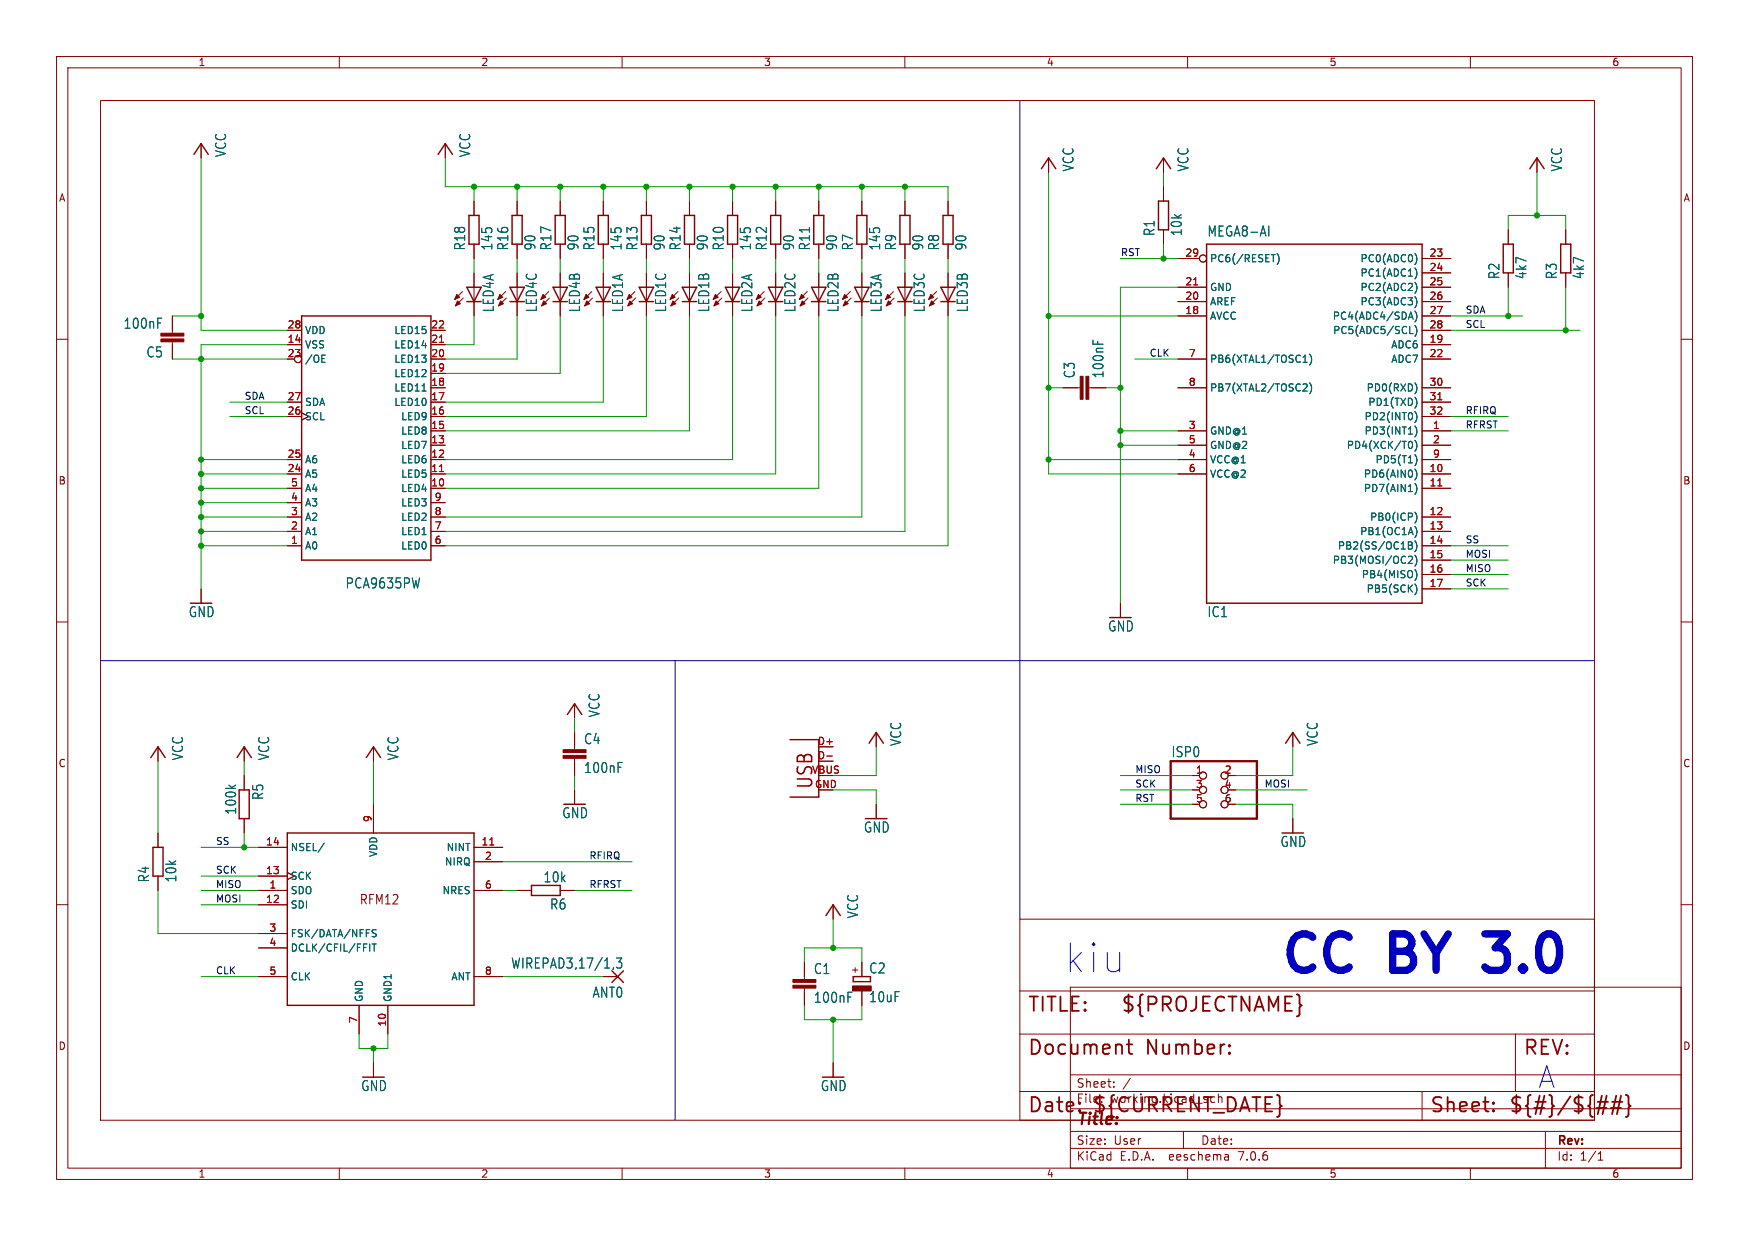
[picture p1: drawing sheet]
<svg xmlns="http://www.w3.org/2000/svg" width="309mm" height="219mm" viewBox="0 0 309 219" stroke-linecap="round" stroke-linejoin="round" font-family="sans-serif">
<g fill="none" stroke="#840000" stroke-width=".18">
<path d="M10 10h289.3v198.6h-289.3zM12 12h285.3v194.6h-285.3zM17.8 17.8h264.1v180.3h-264.1zM60 10v2M110 10v2M160 10v2M210 10v2M260 10v2M35.6 25.4v2.5M78.7 25.4v2.5M83.8 35.6v2.5M91.4 35.6v2.5"/>
<path d="M99.1 35.6v2.5M106.7 35.6v2.5M114.3 35.6v2.5M121.9 35.6v2.5M129.5 35.6v2.5M137.2 35.6v2.5M144.8 35.6v2.5M152.4 35.6v2.5M160 35.6v2.5M167.6 35.6v2.5M185.4 27.9v2.6M205.7 27.9v2.6"/>
<path d="M205.7 33v2.6M271.8 27.9v2.6M10 60h2M30.5 55.9v3M50.8 58.4h2.5M76.2 58.4h2.5M81.8 51.6l-1.4 1.4M81.9 52.7l-1.4 1.4M83.8 43.2v2.5M83.8 48.3v7.6M89.4 51.6l-1.4 1.4M89.5 52.7l-1.4 1.4"/>
<path d="M91.4 43.2v2.5M91.4 48.3v7.6M97 51.6l-1.4 1.4M97.2 52.7l-1.4 1.4M99.1 43.2v2.5M99.1 48.3v7.6M104.6 51.6l-1.3 1.4M104.8 52.7l-1.4 1.4M106.7 43.2v2.5M106.7 48.3v7.6M112.3 51.6l-1.4 1.4M112.4 52.7l-1.4 1.4"/>
<path d="M114.3 43.2v2.5M114.3 48.3v7.6M119.9 51.6l-1.4 1.4M120 52.7l-1.4 1.4M121.9 43.2v2.5M121.9 48.3v7.6M127.5 51.6l-1.4 1.4M127.6 52.7l-1.4 1.4M129.5 43.2v2.5M129.5 48.3v7.6M135.1 51.6l-1.4 1.4M135.3 52.7l-1.4 1.4"/>
<path d="M137.2 43.2v2.5M137.2 48.3v7.6M142.7 51.6l-1.3 1.4M142.9 52.7l-1.4 1.4M144.8 43.2v2.5M144.8 48.3v7.6M150.4 51.6l-1.4 1.4M150.5 52.7l-1.4 1.4M152.4 43.2v2.5M152.4 48.3v7.6M158 51.6l-1.4 1.4M158.1 52.7l-1.4 1.4"/>
<path d="M160 43.2v2.5M160 48.3v7.6M165.6 51.6l-1.4 1.4M165.7 52.7l-1.4 1.4M167.6 43.2v2.5M167.6 48.3v7.6M205.7 40.6v2.6M208.3 55.9h5.1M208.3 53.3h5.1M208.3 50.8h5.1M208.3 45.7h3.8M251.5 55.9h5"/>
<path d="M251.5 53.3h5M251.5 50.8h5M251.5 45.7h5M251.5 48.3h5M251.5 58.4h5M266.7 40.6v2.6M266.7 48.3v2.5M276.9 40.6v2.6M276.9 48.3v2.5M297.3 60h2M30.5 60.5v3M50.8 61h2.5"/>
<path d="M50.8 71.1h2.5M50.8 73.7h2.5M76.2 68.6h2.5M76.2 76.2h2.5M76.2 61h2.5M76.2 78.7h2.5M76.2 63.5h2.5M76.2 71.1h2.5M76.2 73.7h2.5M76.2 66h2.5M188 68.6h3M192.5 68.6h3.1"/>
<path d="M208.3 68.6h5.1M208.3 76.2h5.1M208.3 78.7h5.1M208.3 63.5h5.1M251.5 68.6h5M251.5 76.2h5M251.5 61h5M251.5 78.7h5M251.5 63.5h5M251.5 71.1h5M251.5 73.7h5M50.8 83.8h2.5"/>
<path d="M50.8 86.4h2.5M50.8 91.4h2.5M50.8 94h2.5M50.8 96.5h2.5M50.8 81.3h2.5M50.8 88.9h2.5M76.2 83.8h2.5M76.2 86.4h2.5M76.2 91.4h2.5M76.2 94h2.5M76.2 96.5h2.5M76.2 81.3h2.5"/>
<path d="M76.2 88.9h2.5M208.3 83.8h5.1M208.3 81.3h5.1M251.5 83.8h5M251.5 86.4h5M251.5 91.4h5M251.5 94h5M251.5 96.5h5M251.5 99.1h5M251.5 81.3h5M10 110h2M35.6 104.1v2.6"/>
<path d="M198.1 106.7v2.5M251.5 101.6h5M251.5 104.1h5M297.3 110h2M27.9 132.1v2.5M43.2 132.1v2.5M43.2 137.2v2.5M66 132.1v2.5M101.6 124.5v2.5M101.6 129.5v3.1M101.6 134.1v3.1M101.6 139.7v2.5"/>
<path d="M144.8 134.6h2.5M154.9 129.5v2.6M210.8 137.2h1.3M210.8 139.7h1.3M217.2 137.2h1.2M217.2 139.7h1.2M228.6 129.5v2.6M10 160h2M27.9 147.3v2.6M27.9 154.9v2.6M43.2 144.8v2.5M45.7 157.5h5.1"/>
<path d="M45.7 149.9h5.1M45.7 154.9h5.1M66 142.2v5.1M83.8 157.5h5.1M83.8 149.9h5.1M83.8 152.4h5.1M91.4 157.5h2.6M99.1 157.5h2.5M154.9 142.2v2.6M210.8 142.2h1.3M217.2 142.2h1.2M228.6 144.8v2.5"/>
<path d="M297.3 160h2M45.7 160h5.1M45.7 165.1h5.1M45.7 167.6h5.1M45.7 172.7h5.1M63.5 177.8v5.1M68.6 177.8v5.1M83.8 172.7h5.1M106.7 172.7h2.5M142.2 170.2v3M142.2 174.8v3M147.3 160v2.6"/>
<path d="M152.4 170.2v2.5M152.4 175.3v2.5M180.3 162.6h101.6v35.5h-101.6zM180.3 175.3h101.6M189.3 174.6h108v32h-108zM66 188v2.5M147.3 188v2.5M180.3 193h101.6M180.3 182.9h101.6M189.3 196.1h108M189.3 190.1h108M196.9 192.1v.2"/>
<path d="M196.9 191.3v.2M199.9 190.7l-1.3 1.9M251.5 193v5.1M268 182.9v10.1M60 206.6v2M110 206.6v2M160 206.6v2M189.3 203.1h108M189.3 200.1h108M209.3 200.1v3M210 206.6v2M217.2 204.2v1"/>
<path d="M217.2 205.1l-.1 .1M217.2 204.5l-.1 .1M260 206.6v2M273.3 200.1v6.5M282.6 205.2h.8M282.6 204.1l.4-.4v1.5"/>
<circle cx="212.7" cy="45.7" r=".63"/>
<circle cx="52.7" cy="63.5" r=".63"/>
<circle cx="212.7" cy="137.2" r=".63"/>
<circle cx="212.7" cy="139.7" r=".63"/>
<circle cx="216.5" cy="139.7" r=".63"/>
<circle cx="216.5" cy="137.2" r=".63"/>
<circle cx="212.7" cy="142.2" r=".63"/>
<circle cx="216.5" cy="142.2" r=".63"/>
</g>
<g fill="none" stroke="#840000" stroke-width=".25">
<path d="M34.3 27.3l1.3-1.9 1.2 1.9M77.5 27.3l1.2-1.9 1.3 1.9M82.9 38.1h1.8v5.1h-1.8zM90.6 38.1h1.7v5.1h-1.7zM98.2 38.1h1.7v5.1h-1.7zM105.8 38.1h1.8v5.1h-1.8zM113.4 38.1h1.8v5.1h-1.8zM121 38.1h1.8v5.1h-1.8zM128.7 38.1h1.7v5.1h-1.7zM136.3 38.1h1.7v5.1h-1.7zM143.9 38.1h1.8v5.1h-1.8zM151.5 38.1h1.8v5.1h-1.8z"/>
<path d="M159.1 38.1h1.8v5.1h-1.8zM166.8 38.1h1.7v5.1h-1.7zM184.1 29.8l1.3-1.9 1.3 1.9M204.5 29.8l1.2-1.9 1.3 1.9M204.9 35.6h1.7v5h-1.7zM270.5 29.8l1.3-1.9 1.2 1.9M53.3 55.9h22.9v43.2h-22.9zM82.5 53.3h2.6M82.5 50.8h2.6l-1.3 2.5zM90.2 53.3h2.5M90.2 50.8h2.5l-1.3 2.5zM97.8 53.3h2.5"/>
<path d="M97.8 50.8h2.5l-1.2 2.5zM105.4 53.3h2.5M105.4 50.8h2.5l-1.2 2.5zM113 53.3h2.6M113 50.8h2.6l-1.3 2.5zM120.6 53.3h2.6M120.6 50.8h2.6l-1.3 2.5zM128.3 53.3h2.5M128.3 50.8h2.5l-1.3 2.5zM135.9 53.3h2.5M135.9 50.8h2.5l-1.2 2.5zM143.5 53.3h2.5"/>
<path d="M143.5 50.8h2.5l-1.2 2.5zM151.1 53.3h2.6M151.1 50.8h2.6l-1.3 2.5zM158.7 53.3h2.6M158.7 50.8h2.6l-1.3 2.5zM166.4 53.3h2.5M166.4 50.8h2.5l-1.3 2.5zM213.4 43.2h38.1v63.5h-38.1zM265.8 43.2h1.8v5.1h-1.8zM276 43.2h1.7v5.1h-1.7zM26.7 134l1.2-1.9 1.3 1.9M41.9 134l1.3-1.9 1.2 1.9"/>
<path d="M42.3 139.7h1.8v5.1h-1.8zM64.8 134l1.2-1.9 1.3 1.9M100.3 126.4l1.3-1.9 1.3 1.9M139.7 130.8h5.1v10.2h-5.1M153.7 131.4l1.2-1.9 1.3 1.9M227.3 131.4l1.3-1.9 1.3 1.9M27.1 149.9h1.7v5h-1.7zM50.8 147.3h33v30.5h-33zM94 156.6h5.1v1.8h-5.1zM108.2 171.7l2 2M110.2 171.7l-2 2M146 161.9l1.3-1.9 1.3 1.9"/>
<path d="M150.9 172.7h3v.9h-3z"/>
</g>
<g fill="#840000" stroke="#840000" stroke-width=".18">
<path d="M192 66.5h.5v4.1h-.5z"/>
<path d="M191 66.5h.5v4.1h-.5z"/>
<path d="M80.8 52.1l.5 .5-.9 .4z"/>
<path d="M80.9 53.2l.5 .5-.9 .4z"/>
<path d="M28.4 58.9h4.1v.5h-4.1z"/>
<path d="M28.4 59.9h4.1v.6h-4.1z"/>
<path d="M118.9 52.1l.5 .5-.9 .4z"/>
<path d="M119 53.2l.5 .5-.9 .4z"/>
<path d="M126.5 52.1l.5 .5-.9 .4z"/>
<path d="M126.6 53.2l.5 .5-.9 .4z"/>
<path d="M134.1 52.1l.5 .5-.9 .4z"/>
<path d="M134.2 53.2l.5 .5-.8 .4z"/>
<path d="M157 52.1l.5 .5-.9 .4z"/>
<path d="M157.1 53.2l.5 .5-.9 .4z"/>
<path d="M149.4 52.1l.5 .5-.9 .4z"/>
<path d="M149.5 53.2l.5 .5-.9 .4z"/>
<path d="M164.6 52.1l.5 .5-.9 .4z"/>
<path d="M164.7 53.2l.5 .5-.9 .4z"/>
<path d="M141.7 52.1l.5 .5-.8 .4z"/>
<path d="M141.9 53.2l.5 .5-.9 .4z"/>
<path d="M140.2 174.2h4.1v.6h-4.1z"/>
<path d="M140.2 173.2h4.1v.5h-4.1z"/>
<path d="M99.6 133.6h4v.5h-4z"/>
<path d="M99.6 132.6h4v.5h-4z"/>
<path d="M150.7 174.4h3.4v.9h-3.4z"/>
<path d="M111.3 52.1l.5 .5-.9 .4z"/>
<path d="M111.4 53.2l.5 .5-.9 .4z"/>
<path d="M103.6 52.1l.5 .5-.8 .4z"/>
<path d="M103.8 53.2l.5 .5-.9 .4z"/>
<path d="M88.4 52.1l.5 .5-.9 .4z"/>
<path d="M88.5 53.2l.5 .5-.9 .4z"/>
<path d="M96 52.1l.5 .5-.9 .4z"/>
<path d="M96.1 53.2l.5 .5-.8 .4z"/>
</g>
<g fill="none" stroke="#006464" stroke-width=".18">
<path d="M224.4 40v1.8M27.9 56.3h.7M224.8 45h.7M225.8 44.8a1.46 1.46 0 0 1 0 2M249.2 56.1h.6M249.3 59h.6M249.5 55.2l.4 1.3M250.2 57.5a1.46 1.46 0 0 1 0 2M250.2 44.9a1.49 1.49 0 0 1 0 1.8M250.2 47.4a1.49 1.49 0 0 1 0 1.9M250.2 50a1.49 1.49 0 0 1 0 1.8M250.2 52.5a1.49 1.49 0 0 1 0 1.8"/>
<path d="M250.2 55.1a1.47 1.47 0 0 1 0 1.8M56.9 64.1h.6M56.9 62.8h.6M74.6 69.2h.7M193.3 60.2v.7M230.4 64.1h.7M230.6 67.9l.4 .1 .1 .3-.7 .9h.7M230.7 63l.1-.2v1.3M231.6 62.6a1.46 1.46 0 0 1 0 2M231.6 67.7a1.46 1.46 0 0 1 0 1.9M249.3 78a.68 .68 0 0 1 .5 .7 .68 .68 0 0 1-.5 .6M250.2 75.3a1.46 1.46 0 0 1 0 2"/>
<path d="M250.2 77.9a1.46 1.46 0 0 1 0 1.9M250.2 72.8a1.47 1.47 0 0 1 0 1.9M250.4 68l.1 .6-.1 .8M250.5 70.8v.8M249 95.8l.6 .2 .1 .2-.2 .2M249 96.4h.5M249.2 98.4h.4l.2 .3-.8 .9h.8M249.5 96.4l.3 .3-.1 .3-.7 .1M250.2 85.5a1.46 1.46 0 0 1 0 1.9M250.2 90.6a1.46 1.46 0 0 1 0 1.9M250.2 93.1a1.46 1.46 0 0 1 0 1.9M250.2 95.6a1.46 1.46 0 0 1 0 2"/>
<path d="M250.2 98.2a1.46 1.46 0 0 1 0 1.9M250.2 80.5a1.49 1.49 0 0 1 0 1.8M250.2 83a1.47 1.47 0 0 1 0 1.9M250.2 100.8a1.49 1.49 0 0 1 0 1.8M250.2 103.3a1.47 1.47 0 0 1 0 1.9M109.3 134.8h.7M57.3 149.1l-1.1 1.6M65.4 166.9v1.3M65.8 166.9h.7M66.2 166.9v1.3M66.5 164.5l-.5-.1-.1 .1v.4l.5 .2 .1 .3-.2 .3-.5-.1M109 169.4h.9l-.5 .7 .5 .2v.7l-.2 .2h-.5l-.2-.2"/>
<path d="M149.9 175.5h.8"/>
</g>
<path d="M211.1 50.4h.7M77.7 60.5h.7M254.2 70.7h.8M77.7 83.4h.7M254.2 85.9h.8M146.2 133.7h1M86.6 149.4h.7" fill="none" stroke="#a90000" stroke-width=".18"/>
<g fill="none" stroke="#840000" stroke-width=".32">
<path d="M190.9 196.3l.1 .1-.1 .2M199.2 184.7h1M199.6 183.9v2.1l.1 .3 .5 .1M217.4 186.2l.1 .1-.1 .1M217.4 186.2l-.1 .1 .1 .1M217.4 184.8v.3M217.4 186.2v.2M217.4 184.8l.1 .1-.1 .2M217.4 184.8l-.1 .1 .1 .2M264.1 196.3l.1 .1-.1 .2M264.1 196.3l-.1 .1 .1 .2M264.1 195v.2"/>
<path d="M264.1 196.3v.3M264.1 195l.1 .1-.1 .1M264.1 195l-.1 .1 .1 .1M282.3 196h1.8M282.5 194.9h1.8M284.1 193.8l-.7 3.2M284.8 196h1.8M285.1 194.9h1.8M285.8 193.8l-.7 3.2M286.6 193.8l-.7 3.2M287.5 193.7l.3 .1 .2 .2v1.2l.3 .4-.3 .4v1.2l-.2 .2-.3 .1"/>
</g>
<path d="M207 134.6h15.2v10.2h-15.2z" fill="none" stroke="#840000" stroke-width=".41"/>
<path d="M262.5 165.2h4M262.5 171l1 .6" fill="none" stroke="#0000c2" stroke-width="1.3"/>
<path d="M180.3 17.8v144.8M17.8 116.8h264.1M119.4 116.8v81.3" fill="none" stroke="#0000c2" stroke-width=".18"/>
<g fill="none" stroke="#009600" stroke-width=".18">
<path d="M35.6 27.9v30.5h15.2M78.7 27.9v5.1h88.9v2.6M83.8 33v2.6M91.4 33v2.6M99.1 33v2.6M106.7 33v2.6M114.3 33v2.6M121.9 33v2.6M129.5 33v2.6M137.2 33v2.6M144.8 33v2.6M152.4 33v2.6"/>
<path d="M160 33v2.6M185.4 30.5v53.3h22.9M205.7 30.5v2.5M271.8 30.5v7.6M30.5 55.9h5.1M83.8 45.7v2.6M83.8 55.9v5.1h-5.1M91.4 45.7v2.6M91.4 55.9v7.6h-12.7M99.1 55.9v10.1h-20.4M99.1 45.7v2.6M106.7 55.9v15.2h-28"/>
<path d="M106.7 45.7v2.6M114.3 55.9v17.8h-35.6M114.3 45.7v2.6M121.9 55.9v20.3h-43.2M121.9 45.7v2.6M129.5 55.9v25.4h-50.8M129.5 45.7v2.6M137.2 55.9v27.9h-58.5M137.2 45.7v2.6M144.8 55.9v30.5h-66.1M144.8 45.7v2.6M152.4 55.9v35.5h-73.7"/>
<path d="M152.4 45.7v2.6M160 55.9v38.1h-81.3M160 45.7v2.6M167.6 55.9v40.6h-88.9M167.6 45.7v2.6M185.4 55.9h22.9M198.1 45.7h10.2M205.7 43.2v2.5M208.3 50.8h-10.2v55.9M256.5 58.4h22.9M256.5 55.9h12.7M266.7 40.6v-2.5h10.2v2.5"/>
<path d="M266.7 50.8v5.1M276.9 50.8v7.6M30.5 63.5h20.3M40.6 71.1h10.2M40.6 73.7h10.2M50.8 61h-15.2v43.1M185.4 68.6h2.6M195.6 68.6h2.5M198.1 78.7h10.2M198.1 76.2h10.2M200.7 63.5h7.6M256.5 76.2h10.2"/>
<path d="M256.5 73.7h10.2M35.6 91.4h15.2M35.6 83.8h15.2M35.6 96.5h15.2M35.6 81.3h15.2M35.6 94h15.2M35.6 86.4h15.2M35.6 88.9h15.2M185.4 81.3h22.9M256.5 96.5h10.2M256.5 99.1h10.2M256.5 101.6h10.2"/>
<path d="M256.5 104.1h10.2M27.9 134.6v12.7M43.2 134.6v2.6M66 134.6v7.6M101.6 127v2.5M101.6 137.2v2.5M147.3 139.7h7.6v2.5M154.9 132.1v5.1h-7.6M198.1 137.2h12.7M198.1 139.7h12.7M218.4 139.7h12.7M228.6 132.1v5.1h-10.2"/>
<path d="M27.9 157.5v7.6h17.8M35.6 157.5h10.1M35.6 154.9h10.1M35.6 149.9h10.1M43.2 147.3v2.6M88.9 152.4h22.9M88.9 157.5h2.5M101.6 157.5h10.2M198.1 142.2h12.7M218.4 142.2h10.2v2.6M35.6 172.7h10.1M35.6 160h10.1"/>
<path d="M88.9 172.7h17.8M142.2 170.2v-2.6h10.2v2.6M142.2 177.8v2.5h10.2v-2.5M147.3 162.6v5M63.5 182.9v2.5h5.1v-2.5M66 185.4v2.6M147.3 180.3v7.7"/>
</g>
<g fill="#009600" stroke="#009600" stroke-width=".18">
<circle cx="198.1" cy="68.6" r=".46"/>
<circle cx="198.1" cy="76.2" r=".46"/>
<circle cx="185.4" cy="68.6" r=".46"/>
<circle cx="185.4" cy="81.3" r=".46"/>
<circle cx="137.2" cy="33" r=".46"/>
<circle cx="152.4" cy="33" r=".46"/>
<circle cx="144.8" cy="33" r=".46"/>
<circle cx="129.5" cy="33" r=".46"/>
<circle cx="266.7" cy="55.9" r=".46"/>
<circle cx="276.9" cy="58.4" r=".46"/>
<circle cx="205.7" cy="45.7" r=".46"/>
<circle cx="271.8" cy="38.1" r=".46"/>
<circle cx="198.1" cy="78.7" r=".46"/>
<circle cx="83.8" cy="33" r=".46"/>
<circle cx="185.4" cy="55.9" r=".46"/>
<circle cx="147.3" cy="167.6" r=".46"/>
<circle cx="147.3" cy="180.3" r=".46"/>
<circle cx="106.7" cy="33" r=".46"/>
<circle cx="91.4" cy="33" r=".46"/>
<circle cx="99.1" cy="33" r=".46"/>
<circle cx="35.6" cy="94" r=".46"/>
<circle cx="35.6" cy="91.4" r=".46"/>
<circle cx="35.6" cy="81.3" r=".46"/>
<circle cx="35.6" cy="86.4" r=".46"/>
<circle cx="35.6" cy="83.8" r=".46"/>
<circle cx="35.6" cy="96.5" r=".46"/>
<circle cx="35.6" cy="63.5" r=".46"/>
<circle cx="35.6" cy="88.9" r=".46"/>
<circle cx="35.6" cy="55.9" r=".46"/>
<circle cx="66" cy="185.4" r=".46"/>
<circle cx="43.2" cy="149.9" r=".46"/>
<circle cx="121.9" cy="33" r=".46"/>
<circle cx="114.3" cy="33" r=".46"/>
<circle cx="160" cy="33" r=".46"/>
</g>
<g font-size="9" fill="#0000c2">
<text x="226.1" y="172.5">CC</text>
<text x="246.5" y="172.5">BY</text>
<text x="265.9" y="172.5">3.0</text>
</g>
<text font-size="7.1" fill="#0000c2" x="188" y="172.5">kiu</text>
<text font-size="5.3" fill="#0000c2" x="271.8" y="192.8">A</text>
<g font-size="3.5" fill="#840000">
<text x="144" y="139.7" transform="rotate(-90 144 139.7)">USB</text>
<text x="181.6" y="179.4">TITLE:</text>
<text x="198.1" y="179.4">${PROJECTNAME}</text>
<text x="181.6" y="187">Document</text>
<text x="202.6" y="187">Number:</text>
<text x="269.2" y="187">REV:</text>
<text x="181.6" y="197.1">Date:</text>
<text x="193" y="197.1">${CURRENT_DATE}</text>
<text x="252.7" y="197.1">Sheet:</text>
<text x="266.7" y="197.1">${#}/${##}</text>
</g>
<text font-size="2.8" fill="#840000" x="190.3" y="199.5">Title:</text>
<g font-size="2.5" fill="#006464">
<text x="40.2" y="27.9" transform="rotate(-90 40.2 27.9)">VCC</text>
<text x="83.4" y="27.9" transform="rotate(-90 83.4 27.9)">VCC</text>
<text x="190.1" y="30.4" transform="rotate(-90 190.1 30.4)">VCC</text>
<text x="210.4" y="30.4" transform="rotate(-90 210.4 30.4)">VCC</text>
<text x="276.4" y="30.4" transform="rotate(-90 276.4 30.4)">VCC</text>
<text x="204.4" y="41.9" transform="rotate(-90 204.4 41.9)">R1</text>
<text x="209.2" y="41.9" transform="rotate(-90 209.2 41.9)">10k</text>
<text x="82.5" y="44.4" transform="rotate(-90 82.5 44.4)">R18</text>
<text x="87.3" y="44.4" transform="rotate(-90 87.3 44.4)">145</text>
<text x="90.1" y="44.4" transform="rotate(-90 90.1 44.4)">R16</text>
<text x="94.9" y="44.4" transform="rotate(-90 94.9 44.4)">90</text>
<text x="97.7" y="44.4" transform="rotate(-90 97.7 44.4)">R17</text>
<text x="102.5" y="44.4" transform="rotate(-90 102.5 44.4)">90</text>
<text x="105.3" y="44.4" transform="rotate(-90 105.3 44.4)">R15</text>
<text x="110.1" y="44.4" transform="rotate(-90 110.1 44.4)">145</text>
<text x="112.9" y="44.4" transform="rotate(-90 112.9 44.4)">R13</text>
<text x="117.7" y="44.4" transform="rotate(-90 117.7 44.4)">90</text>
<text x="120.6" y="44.4" transform="rotate(-90 120.6 44.4)">R14</text>
<text x="125.4" y="44.4" transform="rotate(-90 125.4 44.4)">90</text>
<text x="128.2" y="44.4" transform="rotate(-90 128.2 44.4)">R10</text>
<text x="133" y="44.4" transform="rotate(-90 133 44.4)">145</text>
<text x="135.8" y="44.4" transform="rotate(-90 135.8 44.4)">R12</text>
<text x="140.6" y="44.4" transform="rotate(-90 140.6 44.4)">90</text>
<text x="143.4" y="44.4" transform="rotate(-90 143.4 44.4)">R11</text>
<text x="148.2" y="44.4" transform="rotate(-90 148.2 44.4)">90</text>
<text x="151" y="44.4" transform="rotate(-90 151 44.4)">R7</text>
<text x="155.8" y="44.4" transform="rotate(-90 155.8 44.4)">145</text>
<text x="158.7" y="44.4" transform="rotate(-90 158.7 44.4)">R9</text>
<text x="163.5" y="44.4" transform="rotate(-90 163.5 44.4)">90</text>
<text x="166.3" y="44.4" transform="rotate(-90 166.3 44.4)">R8</text>
<text x="171.1" y="44.4" transform="rotate(-90 171.1 44.4)">90</text>
<text x="213.4" y="42.1">MEGA8-AI</text>
<text x="265.3" y="49.5" transform="rotate(-90 265.3 49.5)">R2</text>
<text x="270.1" y="49.5" transform="rotate(-90 270.1 49.5)">4k7</text>
<text x="275.5" y="49.5" transform="rotate(-90 275.5 49.5)">R3</text>
<text x="280.3" y="49.5" transform="rotate(-90 280.3 49.5)">4k7</text>
<text x="21.8" y="58.4">100nF</text>
<text x="87.5" y="55.3" transform="rotate(-90 87.5 55.3)">LED4A</text>
<text x="95.1" y="55.3" transform="rotate(-90 95.1 55.3)">LED4C</text>
<text x="102.8" y="55.3" transform="rotate(-90 102.8 55.3)">LED4B</text>
<text x="110.4" y="55.3" transform="rotate(-90 110.4 55.3)">LED1A</text>
<text x="118" y="55.3" transform="rotate(-90 118 55.3)">LED1C</text>
<text x="125.6" y="55.3" transform="rotate(-90 125.6 55.3)">LED1B</text>
<text x="133.2" y="55.3" transform="rotate(-90 133.2 55.3)">LED2A</text>
<text x="140.9" y="55.3" transform="rotate(-90 140.9 55.3)">LED2C</text>
<text x="148.5" y="55.3" transform="rotate(-90 148.5 55.3)">LED2B</text>
<text x="156.1" y="55.3" transform="rotate(-90 156.1 55.3)">LED3A</text>
<text x="163.7" y="55.3" transform="rotate(-90 163.7 55.3)">LED3C</text>
<text x="171.3" y="55.3" transform="rotate(-90 171.3 55.3)">LED3B</text>
<text x="25.8" y="63.4">C5</text>
<text x="190.3" y="67" transform="rotate(-90 190.3 67)">C3</text>
<text x="195.3" y="67" transform="rotate(-90 195.3 67)">100nF</text>
<text x="61" y="104.3">PCA9635PW</text>
<text x="33.3" y="109.4">GND</text>
<text x="195.8" y="111.9">GND</text>
<text x="213.4" y="109.4">IC1</text>
<text x="103.2" y="131.8">C4</text>
<text x="106.2" y="126.9" transform="rotate(-90 106.2 126.9)">VCC</text>
<text x="32.6" y="134.6" transform="rotate(-90 32.6 134.6)">VCC</text>
<text x="47.8" y="134.6" transform="rotate(-90 47.8 134.6)">VCC</text>
<text x="70.7" y="134.6" transform="rotate(-90 70.7 134.6)">VCC</text>
<text x="103.2" y="136.9">100nF</text>
<text x="159.6" y="132" transform="rotate(-90 159.6 132)">VCC</text>
<text x="207.1" y="134.1">ISP0</text>
<text x="233.2" y="132" transform="rotate(-90 233.2 132)">VCC</text>
<text x="46.8" y="141.6" transform="rotate(-90 46.8 141.6)">R5</text>
<text x="42" y="144.2" transform="rotate(-90 42 144.2)">100k</text>
<text x="99.3" y="144.9">GND</text>
<text x="152.7" y="147.5">GND</text>
<text x="226.3" y="150">GND</text>
<text x="26.6" y="156.2" transform="rotate(-90 26.6 156.2)">R4</text>
<text x="31.4" y="156.2" transform="rotate(-90 31.4 156.2)">10k</text>
<text x="96" y="156.3">10k</text>
<text x="97.2" y="161.1">R6</text>
<text x="152" y="162.5" transform="rotate(-90 152 162.5)">VCC</text>
<text x="90.3" y="171.5">WIREPAD3,17/1,3</text>
<text x="143.8" y="172.5">C1</text>
<text x="153.6" y="172.4">C2</text>
<text x="104.7" y="176.7">ANT0</text>
<text x="143.8" y="177.6">100nF</text>
<text x="153.6" y="177.5">10uF</text>
<text x="63.8" y="193.2">GND</text>
<text x="145" y="193.2">GND</text>
</g>
<text font-size="2.3" fill="#840000" x="63.5" y="160.2">RFM12</text>
<g font-size="2.1" fill="#840000">
<text x="190.3" y="195.3">File:</text>
<text x="190.3" y="192.6">Sheet:</text>
<text x="196.4" y="195.3">working.kicad_sch</text>
<text x="190.3" y="202.7">Size:</text>
<text x="196.9" y="202.7">User</text>
<text x="212.3" y="202.7">Date:</text>
<text x="275.3" y="202.9">Rev:</text>
<text x="190.3" y="205.5">KiCad</text>
<text x="198" y="205.5">E.D.A.</text>
<text x="206.9" y="205.5">eeschema</text>
<text x="219.3" y="205.5">7.0.6</text>
<text x="275.3" y="205.5">Id:</text>
<text x="279.4" y="205.5">1/1</text>
</g>
<g font-size="1.8" fill="#840000">
<text x="35" y="11.9">1</text>
<text x="85" y="11.9">2</text>
<text x="135" y="11.9">3</text>
<text x="185" y="11.9">4</text>
<text x="235" y="11.9">5</text>
<text x="285" y="11.9">6</text>
<text x="10.3" y="35.9">A</text>
<text x="297.6" y="35.9">A</text>
<text x="10.3" y="85.9">B</text>
<text x="297.5" y="85.9">B</text>
<text x="10.3" y="135.9">C</text>
<text x="297.5" y="135.9">C</text>
<text x="152" y="172.3" transform="rotate(-90 152 172.3)">+</text>
<text x="10.3" y="185.9">D</text>
<text x="297.5" y="185.9">D</text>
<text x="35" y="208.5">1</text>
<text x="85" y="208.5">2</text>
<text x="135" y="208.5">3</text>
<text x="185" y="208.5">4</text>
<text x="235" y="208.5">5</text>
<text x="285" y="208.5">6</text>
</g>
<g font-size="1.8" fill="#a90000">
<text x="209.5" y="45.5">29</text>
<text x="252.7" y="45.5">23</text>
<text x="209.5" y="53.1">20</text>
<text x="209.5" y="50.5">21</text>
<text x="252.7" y="48">24</text>
<text x="252.7" y="50.5">25</text>
<text x="252.7" y="53.1">26</text>
<text x="50.8" y="58.2">28</text>
<text x="76.2" y="58.2">22</text>
<text x="209.5" y="55.6">18</text>
<text x="252.7" y="55.6">27</text>
<text x="252.7" y="58.2">28</text>
<text x="50.8" y="60.7">14</text>
<text x="50.8" y="63.2">23</text>
<text x="76.2" y="65.8">19</text>
<text x="76.2" y="63.2">20</text>
<text x="76.2" y="60.7">21</text>
<text x="210.1" y="63.2">7</text>
<text x="252.7" y="60.7">19</text>
<text x="252.7" y="63.2">22</text>
<text x="50.8" y="70.9">27</text>
<text x="76.2" y="70.9">17</text>
<text x="76.2" y="68.3">18</text>
<text x="210.1" y="68.3">8</text>
<text x="252.7" y="68.3">30</text>
<text x="252.7" y="70.9">31</text>
<text x="50.8" y="73.4">26</text>
<text x="76.2" y="75.9">15</text>
<text x="76.2" y="73.4">16</text>
<text x="210.1" y="75.9">3</text>
<text x="252.7" y="73.4">32</text>
<text x="253.3" y="75.9">1</text>
<text x="50.8" y="83.6">24</text>
<text x="50.8" y="81">25</text>
<text x="76.2" y="83.6">11</text>
<text x="76.2" y="81">12</text>
<text x="76.2" y="78.5">13</text>
<text x="210.1" y="81">4</text>
<text x="210.1" y="78.5">5</text>
<text x="210.1" y="83.6">6</text>
<text x="252.7" y="83.6">10</text>
<text x="253.3" y="78.5">2</text>
<text x="253.3" y="81">9</text>
<text x="51.4" y="88.6">4</text>
<text x="51.4" y="86.1">5</text>
<text x="76.2" y="86.1">10</text>
<text x="76.8" y="88.6">9</text>
<text x="252.7" y="86.1">11</text>
<text x="51.4" y="93.7">2</text>
<text x="51.4" y="91.2">3</text>
<text x="76.8" y="93.7">7</text>
<text x="76.8" y="91.2">8</text>
<text x="252.7" y="91.2">12</text>
<text x="252.7" y="93.7">13</text>
<text x="51.4" y="96.3">1</text>
<text x="76.8" y="96.3">6</text>
<text x="252.7" y="96.3">14</text>
<text x="252.7" y="98.8">15</text>
<text x="252.7" y="101.3">16</text>
<text x="252.7" y="103.9">17</text>
<text x="144.5" y="131.8">D+</text>
<text x="143.5" y="136.9">VBUS</text>
<text x="144.5" y="134.4">D-</text>
<text x="211.4" y="136.9">1</text>
<text x="216.5" y="136.9">2</text>
<text x="144" y="139.4">GND</text>
<text x="211.4" y="139.4">3</text>
<text x="211.4" y="142">5</text>
<text x="216.5" y="139.4">4</text>
<text x="216.5" y="142">6</text>
<text x="46.9" y="149.6">14</text>
<text x="65.8" y="145.5" transform="rotate(-90 65.8 145.5)">9</text>
<text x="85" y="149.6">11</text>
<text x="46.9" y="154.7">13</text>
<text x="85.7" y="152.1">2</text>
<text x="46.9" y="159.8">12</text>
<text x="47.6" y="157.2">1</text>
<text x="85.7" y="157.2">6</text>
<text x="47.6" y="164.8">3</text>
<text x="47.6" y="167.4">4</text>
<text x="47.6" y="172.5">5</text>
<text x="85.7" y="172.5">8</text>
<text x="63.2" y="181" transform="rotate(-90 63.2 181)">7</text>
<text x="68.3" y="181.7" transform="rotate(-90 68.3 181.7)">10</text>
</g>
<g font-size="1.8" fill="#006464">
<text x="213.9" y="46.6">PC6(/RESET)</text>
<text x="240.5" y="46.6">PC0(ADC0)</text>
<text x="213.9" y="51.7">GND</text>
<text x="240.5" y="49.1">PC1(ADC1)</text>
<text x="240.5" y="51.7">PC2(ADC2)</text>
<text x="53.8" y="59.3">VDD</text>
<text x="69.6" y="59.3">LED15</text>
<text x="213.9" y="56.7">AVCC</text>
<text x="213.9" y="54.2">AREF</text>
<text x="235.6" y="56.7">PC4(ADC4/SDA)</text>
<text x="235.6" y="59.3">PC5(ADC5/SCL)</text>
<text x="240.5" y="54.2">PC3(ADC3)</text>
<text x="53.8" y="61.8">VSS</text>
<text x="53.8" y="64.4">/OE</text>
<text x="69.6" y="64.4">LED13</text>
<text x="69.6" y="61.8">LED14</text>
<text x="213.9" y="64.4">PB6(XTAL1/TOSC1)</text>
<text x="245.9" y="61.8">ADC6</text>
<text x="245.9" y="64.4">ADC7</text>
<text x="53.8" y="72">SDA</text>
<text x="69.6" y="72">LED10</text>
<text x="69.6" y="69.4">LED11</text>
<text x="69.6" y="66.9">LED12</text>
<text x="213.9" y="69.4">PB7(XTAL2/TOSC2)</text>
<text x="241.6" y="69.4">PD0(RXD)</text>
<text x="241.9" y="72">PD1(TXD)</text>
<text x="53.8" y="74.5">SCL</text>
<text x="70.8" y="77.1">LED8</text>
<text x="70.8" y="74.5">LED9</text>
<text x="213.9" y="77.1">GND@1</text>
<text x="241.2" y="77.1">PD3(INT1)</text>
<text x="241.2" y="74.5">PD2(INT0)</text>
<text x="53.8" y="82.1">A6</text>
<text x="70.8" y="82.1">LED6</text>
<text x="70.8" y="79.6">LED7</text>
<text x="213.9" y="82.1">VCC@1</text>
<text x="213.9" y="79.6">GND@2</text>
<text x="238" y="79.6">PD4(XCK/T0)</text>
<text x="243.1" y="82.1">PD5(T1)</text>
<text x="53.8" y="84.7">A5</text>
<text x="53.8" y="89.8">A3</text>
<text x="53.8" y="87.2">A4</text>
<text x="70.8" y="87.2">LED4</text>
<text x="70.8" y="84.7">LED5</text>
<text x="70.8" y="89.8">LED3</text>
<text x="213.9" y="84.7">VCC@2</text>
<text x="241.1" y="84.7">PD6(AIN0)</text>
<text x="241.1" y="87.2">PD7(AIN1)</text>
<text x="53.8" y="94.8">A1</text>
<text x="53.8" y="92.3">A2</text>
<text x="70.8" y="94.8">LED1</text>
<text x="70.8" y="92.3">LED2</text>
<text x="240.4" y="94.8">PB1(OC1A)</text>
<text x="242.2" y="92.3">PB0(ICP)</text>
<text x="53.8" y="97.4">A0</text>
<text x="70.8" y="97.4">LED0</text>
<text x="235.6" y="99.9">PB3(MOSI/OC2)</text>
<text x="236.5" y="97.4">PB2(SS/OC1B)</text>
<text x="240.7" y="102.5">PB4(MISO)</text>
<text x="241.6" y="105">PB5(SCK)</text>
<text x="51.3" y="155.8">SCK</text>
<text x="51.3" y="150.7">NSEL/</text>
<text x="66.9" y="151.7" transform="rotate(-90 66.9 151.7)">VDD</text>
<text x="78.6" y="153.3">NIRQ</text>
<text x="78.9" y="150.7">NINT</text>
<text x="51.3" y="158.3">SDO</text>
<text x="51.3" y="160.9">SDI</text>
<text x="78.1" y="158.3">NRES</text>
<text x="51.3" y="166">FSK/DATA/NFFS</text>
<text x="51.3" y="168.5">DCLK/CFIL/FFIT</text>
<text x="51.3" y="173.6">CLK</text>
<text x="79.7" y="173.6">ANT</text>
<text x="64.4" y="177.3" transform="rotate(-90 64.4 177.3)">GND</text>
<text x="69.4" y="177.3" transform="rotate(-90 69.4 177.3)">GND1</text>
</g>
<g font-size="1.7" fill="#0f0f0f">
<text x="198.1" y="45.4">RST</text>
<text x="259.1" y="58.1">SCL</text>
<text x="259.1" y="55.5">SDA</text>
<text x="203.2" y="63.2">CLK</text>
<text x="43.2" y="70.8">SDA</text>
<text x="43.2" y="73.3">SCL</text>
<text x="259.1" y="75.9">RFRST</text>
<text x="259.1" y="73.3">RFIRQ</text>
<text x="259.1" y="98.7">MOSI</text>
<text x="259.1" y="101.3">MISO</text>
<text x="259.1" y="96.2">SS</text>
<text x="259.1" y="103.8">SCK</text>
<text x="200.7" y="136.8">MISO</text>
<text x="200.7" y="139.4">SCK</text>
<text x="200.7" y="141.9">RST</text>
<text x="223.5" y="139.4">MOSI</text>
<text x="38.1" y="149.5">SS</text>
<text x="38.1" y="154.6">SCK</text>
<text x="104.1" y="152.1">RFIRQ</text>
<text x="38.1" y="157.1">MISO</text>
<text x="38.1" y="159.7">MOSI</text>
<text x="104.1" y="157.1">RFRST</text>
<text x="38.1" y="172.4">CLK</text>
</g>
</svg>
